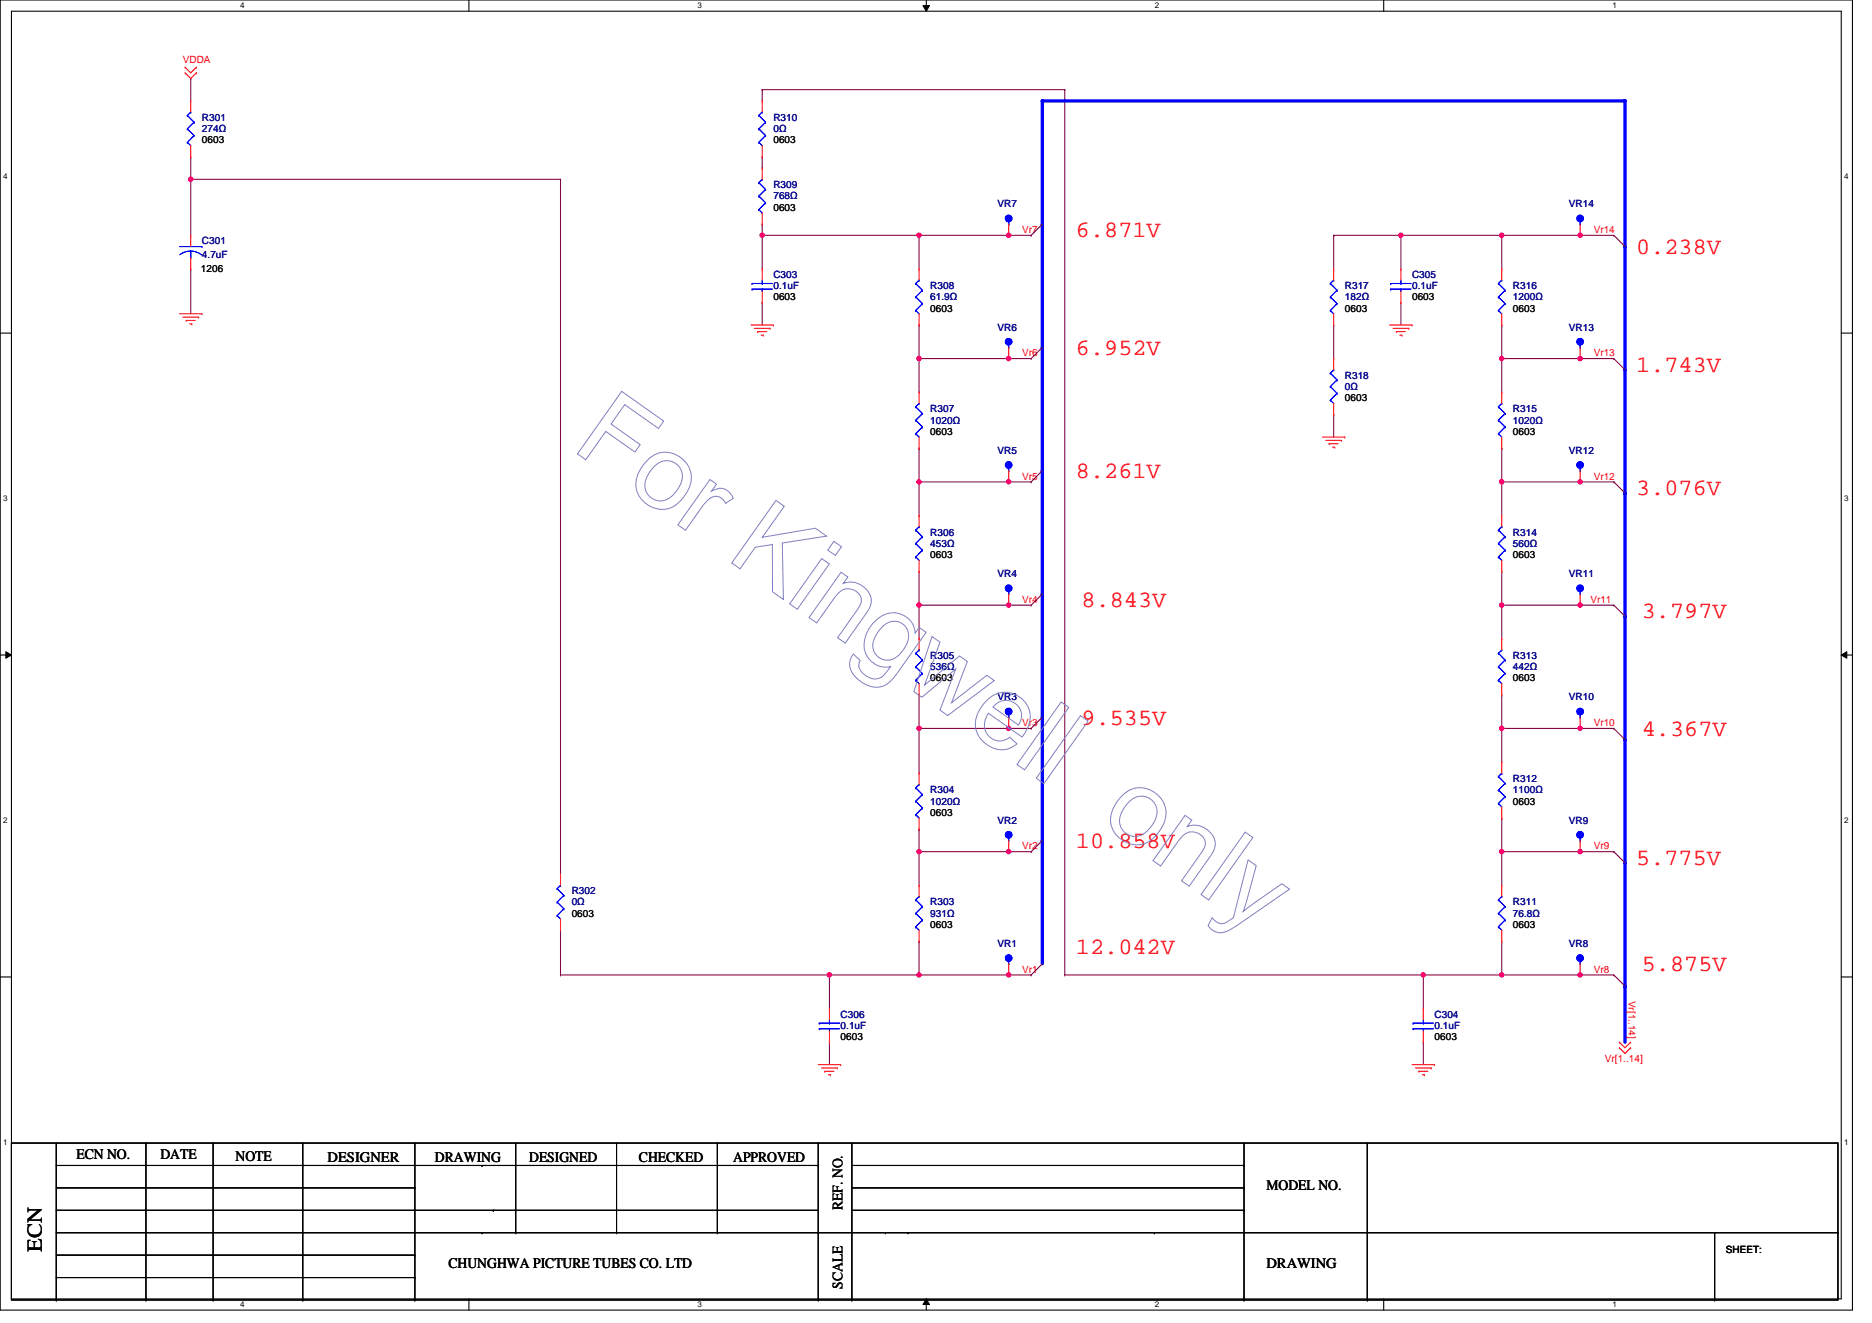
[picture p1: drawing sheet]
<svg xmlns="http://www.w3.org/2000/svg" width="297mm" height="210mm" viewBox="0 0 297 210" stroke-linecap="round" stroke-linejoin="round" font-family="sans-serif">
<path d="M0 0h293.9v207.9h-293.9zM1.8 1.8h290.4v204.3h-290.4z" fill="none" stroke="#000" stroke-width=".17"/>
<g fill="#fff">
<path d="M38.1 .2h.7v1.4h-.7z"/>
<path d="M38.1 206.3h.7v1.4h-.7z"/>
</g>
<path d="M74.4 0v1.8M74.4 206.1v1.8" fill="none" stroke="#000" stroke-width=".17"/>
<g fill="#fff">
<path d="M110.7 .2h.7v1.4h-.7z"/>
<path d="M110.7 206.3h.7v1.4h-.7z"/>
</g>
<path d="M147 0v1.8M147 206.1v1.8" fill="none" stroke="#000" stroke-width=".17"/>
<path d="M146.4 .9h1.1l-.5 .9zM147 206.1l.5 .9h-1.1z" fill="#000"/>
<path d="M146.4 .9h1.1l-.5 .9zM147 206.1l.5 .9h-1.1z" fill="none" stroke="#000" stroke-width=".16"/>
<g fill="#fff">
<path d="M183.3 .2h.7v1.4h-.7z"/>
<path d="M183.3 206.3h.7v1.4h-.7z"/>
</g>
<path d="M219.6 0v1.8M219.6 206.1v1.8" fill="none" stroke="#000" stroke-width=".17"/>
<g fill="#fff">
<path d="M255.8 .2h.7v1.4h-.7z"/>
<path d="M255.8 206.3h.7v1.4h-.7z"/>
<path d="M.5 27.3h.7v1.4h-.7z"/>
<path d="M292.6 27.3h.7v1.4h-.7z"/>
<path d="M.5 78.4h.7v1.4h-.7z"/>
<path d="M292.6 78.4h.7v1.4h-.7z"/>
</g>
<path d="M0 52.9h1.8M292.2 52.9h1.7" fill="none" stroke="#000" stroke-width=".17"/>
<g fill="#fff">
<path d="M.5 129.5h.7v1.4h-.7z"/>
<path d="M292.6 129.5h.7v1.4h-.7z"/>
</g>
<path d="M0 103.9h1.8M292.2 103.9h1.7" fill="none" stroke="#000" stroke-width=".17"/>
<path d="M.9 103.4l.9 .5-.9 .5zM292.2 103.9l.8-.5v1z" fill="#000"/>
<path d="M.9 103.4l.9 .5-.9 .5zM292.2 103.9l.8-.5v1z" fill="none" stroke="#000" stroke-width=".16"/>
<g fill="#fff">
<path d="M.5 180.5h.7v1.4h-.7z"/>
<path d="M292.6 180.5h.7v1.4h-.7z"/>
</g>
<path d="M0 155h1.8M292.2 155h1.7" fill="none" stroke="#000" stroke-width=".17"/>
<path d="M145.8 37.3h.1M145.8 37.3v5.4" fill="none" stroke="#800040" stroke-width=".17"/>
<path d="M257.8 117.3v19.6" fill="none" stroke="#00f" stroke-width=".53"/>
<circle cx="257.8" cy="117.3" r=".26" fill="#00f"/>
<g fill="none" stroke="#800040" stroke-width=".17">
<path d="M120.9 14.2h.1M120.9 14.2h48M168.9 14.2h.1M168.9 14.2v140.5M120.9 24.9h.1M120.9 35.6h.1M120.9 24.9v1.8M120.9 35.6v1.7M211.6 37.3h.1M211.6 37.3v5.4M30.3 42.7h.1M30.3 42.7v7.1"/>
<path d="M211.6 51.6h.1M211.6 51.6v5.3M160.1 115.6h.1M160.1 115.6h3.5M238.3 110.2h.1M238.3 110.2v5.4"/>
</g>
<circle cx="160" cy="115.6" r=".35" fill="#f0f"/>
<circle cx="160" cy="115.6" r=".35" fill="none" stroke="#f0f" stroke-width=".17"/>
<path d="M120.9 14.2h.1M120.9 14.2v1.8M160.1 76.5h.1M160.1 76.5h3.5" fill="none" stroke="#800040" stroke-width=".17"/>
<circle cx="160" cy="76.4" r=".35" fill="#f0f"/>
<circle cx="160" cy="76.4" r=".35" fill="none" stroke="#f0f" stroke-width=".17"/>
<path d="M257.8 16v23.1" fill="none" stroke="#00f" stroke-width=".53"/>
<circle cx="257.8" cy="16" r=".26" fill="#00f"/>
<path d="M30.3 12.4h.1M30.3 12.4v3.6M30.3 28.4h.1M30.3 28.4h58.6" fill="none" stroke="#800040" stroke-width=".17"/>
<circle cx="30.3" cy="28.4" r=".35" fill="#f0f"/>
<circle cx="30.3" cy="28.4" r=".35" fill="none" stroke="#f0f" stroke-width=".17"/>
<path d="M160.1 56.9h.1M160.1 56.9h3.5" fill="none" stroke="#800040" stroke-width=".17"/>
<circle cx="160" cy="56.9" r=".35" fill="#f0f"/>
<circle cx="160" cy="56.9" r=".35" fill="none" stroke="#f0f" stroke-width=".17"/>
<path d="M30.3 28.4h.1M30.3 24.9h.1M30.3 24.9v12.4" fill="none" stroke="#800040" stroke-width=".17"/>
<path d="M257.8 136.9v19.6" fill="none" stroke="#00f" stroke-width=".53"/>
<circle cx="257.8" cy="136.9" r=".26" fill="#00f"/>
<path d="M145.8 76.5h.1M145.8 76.5v5.3M88.9 154.7h.1M88.9 154.7h42.7M131.6 154.7h.1M131.6 154.7v5.3M131.6 165.4h.1M131.6 165.4v3.5" fill="none" stroke="#800040" stroke-width=".17"/>
<path d="M257.8 156.5v8.9" fill="none" stroke="#00f" stroke-width=".53"/>
<circle cx="257.8" cy="156.5" r=".26" fill="#00f"/>
<path d="M120.9 37.3h.1M120.9 37.3v5.4M120.9 48h.1M120.9 48v3.6M250.7 115.6h.1M250.7 115.6h5.4" fill="none" stroke="#800040" stroke-width=".17"/>
<circle cx="250.7" cy="115.6" r=".35" fill="#f0f"/>
<circle cx="250.7" cy="115.6" r=".35" fill="none" stroke="#f0f" stroke-width=".17"/>
<path d="M211.6 37.3h.1M211.6 37.3h10.7M222.3 37.3h.1M222.3 37.3v5.4M222.3 48h.1M222.3 48v3.6M160.1 96h.1M160.1 96h3.5" fill="none" stroke="#800040" stroke-width=".17"/>
<circle cx="160" cy="96" r=".35" fill="#f0f"/>
<circle cx="160" cy="96" r=".35" fill="none" stroke="#f0f" stroke-width=".17"/>
<path d="M160.1 37.3h.1M160.1 37.3h3.5M225.8 154.7h.1M225.8 154.7v5.3M225.8 165.4h.1M225.8 165.4v3.5" fill="none" stroke="#800040" stroke-width=".17"/>
<circle cx="160" cy="37.3" r=".35" fill="#f0f"/>
<circle cx="160" cy="37.3" r=".35" fill="none" stroke="#f0f" stroke-width=".17"/>
<path d="M250.7 96h.1M250.7 96h5.4" fill="none" stroke="#800040" stroke-width=".17"/>
<circle cx="250.7" cy="96" r=".35" fill="#f0f"/>
<circle cx="250.7" cy="96" r=".35" fill="none" stroke="#f0f" stroke-width=".17"/>
<path d="M250.7 56.9h.1M250.7 56.9h5.4" fill="none" stroke="#800040" stroke-width=".17"/>
<circle cx="250.7" cy="56.9" r=".35" fill="#f0f"/>
<circle cx="250.7" cy="56.9" r=".35" fill="none" stroke="#f0f" stroke-width=".17"/>
<path d="M250.7 37.3h.1M250.7 37.3h5.4M238.3 56.9h.1M238.3 56.9v5.3" fill="none" stroke="#800040" stroke-width=".17"/>
<circle cx="250.7" cy="37.3" r=".35" fill="#f0f"/>
<circle cx="250.7" cy="37.3" r=".35" fill="none" stroke="#f0f" stroke-width=".17"/>
<path d="M250.7 76.5h.1M250.7 76.5h5.4" fill="none" stroke="#800040" stroke-width=".17"/>
<circle cx="250.7" cy="76.4" r=".35" fill="#f0f"/>
<circle cx="250.7" cy="76.4" r=".35" fill="none" stroke="#f0f" stroke-width=".17"/>
<path d="M145.8 56.9h.1M145.8 56.9v5.3M238.3 76.5h.1M238.3 76.5v5.3M238.3 96h.1M238.3 96v5.3M168.9 154.7h.1M168.9 154.7h56.9" fill="none" stroke="#800040" stroke-width=".17"/>
<circle cx="145.8" cy="56.9" r=".35" fill="#f0f"/>
<circle cx="145.8" cy="56.9" r=".35" fill="none" stroke="#f0f" stroke-width=".17"/>
<path d="M145.8 71.1h.1M145.8 71.1v5.4M160.1 135.1h.1M160.1 135.1h3.5M160.1 154.7h.1M160.1 154.7h3.5" fill="none" stroke="#800040" stroke-width=".17"/>
<circle cx="160" cy="135.1" r=".35" fill="#f0f"/>
<circle cx="160" cy="135.1" r=".35" fill="none" stroke="#f0f" stroke-width=".17"/>
<path d="M145.8 96h.1M145.8 96v5.3M145.8 135.1h.1M145.8 135.1v5.4M145.8 154.7h.1M145.8 154.7h14.3" fill="none" stroke="#800040" stroke-width=".17"/>
<circle cx="160" cy="154.7" r=".35" fill="#f0f"/>
<circle cx="160" cy="154.7" r=".35" fill="none" stroke="#f0f" stroke-width=".17"/>
<circle cx="145.8" cy="154.7" r=".35" fill="#f0f"/>
<circle cx="145.8" cy="154.7" r=".35" fill="none" stroke="#f0f" stroke-width=".17"/>
<path d="M145.8 115.6h.1M145.8 115.6v7.1M145.8 149.4h.1M145.8 149.4v5.3" fill="none" stroke="#800040" stroke-width=".17"/>
<path d="M165.4 16h92.4" fill="none" stroke="#00f" stroke-width=".53"/>
<circle cx="165.4" cy="16" r=".26" fill="#00f"/>
<path d="M165.4 133.3v19.6" fill="none" stroke="#00f" stroke-width=".53"/>
<circle cx="165.4" cy="133.3" r=".26" fill="#00f"/>
<path d="M257.8 39.1v19.6" fill="none" stroke="#00f" stroke-width=".53"/>
<circle cx="257.8" cy="39.1" r=".26" fill="#00f"/>
<path d="M211.6 65.8h.1M211.6 65.8v3.5" fill="none" stroke="#800040" stroke-width=".17"/>
<path d="M257.8 58.7v19.5" fill="none" stroke="#00f" stroke-width=".53"/>
<circle cx="257.8" cy="58.7" r=".26" fill="#00f"/>
<path d="M238.3 37.3h.1M238.3 37.3v5.4M238.3 51.6h.1M238.3 51.6v5.3M238.3 71.1h.1M238.3 71.1v5.4M238.3 90.7h.1M238.3 90.7v5.3M238.3 115.6h.1M238.3 115.6v5.3" fill="none" stroke="#800040" stroke-width=".17"/>
<path d="M257.8 78.2v19.6" fill="none" stroke="#00f" stroke-width=".53"/>
<circle cx="257.8" cy="78.2" r=".26" fill="#00f"/>
<path d="M250.7 154.7h.1M250.7 154.7h5.4" fill="none" stroke="#800040" stroke-width=".17"/>
<circle cx="250.7" cy="154.7" r=".35" fill="#f0f"/>
<circle cx="250.7" cy="154.7" r=".35" fill="none" stroke="#f0f" stroke-width=".17"/>
<path d="M250.7 135.1h.1M250.7 135.1h5.4" fill="none" stroke="#800040" stroke-width=".17"/>
<circle cx="250.7" cy="135.1" r=".35" fill="#f0f"/>
<circle cx="250.7" cy="135.1" r=".35" fill="none" stroke="#f0f" stroke-width=".17"/>
<path d="M238.3 135.1h.1M238.3 129.8h.1M238.3 129.8v10.7M238.3 149.4h.1M238.3 149.4v5.3" fill="none" stroke="#800040" stroke-width=".17"/>
<path d="M257.8 97.8v19.5" fill="none" stroke="#00f" stroke-width=".53"/>
<circle cx="257.8" cy="97.8" r=".26" fill="#00f"/>
<path d="M145.8 90.7h.1M145.8 90.7v5.3M225.8 154.7h.1M225.8 154.7h12.5" fill="none" stroke="#800040" stroke-width=".17"/>
<circle cx="225.8" cy="154.7" r=".35" fill="#f0f"/>
<circle cx="225.8" cy="154.7" r=".35" fill="none" stroke="#f0f" stroke-width=".17"/>
<path d="M222.3 37.3h.1M222.3 37.3h16M145.8 51.6h.1M145.8 51.6v5.3" fill="none" stroke="#800040" stroke-width=".17"/>
<circle cx="222.3" cy="37.3" r=".35" fill="#f0f"/>
<circle cx="222.3" cy="37.3" r=".35" fill="none" stroke="#f0f" stroke-width=".17"/>
<path d="M131.6 154.7h.1M131.6 154.7h14.2" fill="none" stroke="#800040" stroke-width=".17"/>
<circle cx="131.6" cy="154.7" r=".35" fill="#f0f"/>
<circle cx="131.6" cy="154.7" r=".35" fill="none" stroke="#f0f" stroke-width=".17"/>
<path d="M120.9 37.3h.1M120.9 37.3h24.9M145.8 110.2h.1M145.8 110.2v5.4" fill="none" stroke="#800040" stroke-width=".17"/>
<circle cx="120.9" cy="37.3" r=".35" fill="#f0f"/>
<circle cx="120.9" cy="37.3" r=".35" fill="none" stroke="#f0f" stroke-width=".17"/>
<path d="M238.3 96h.1M238.3 96h12.4" fill="none" stroke="#800040" stroke-width=".17"/>
<circle cx="238.3" cy="96" r=".35" fill="#f0f"/>
<circle cx="238.3" cy="96" r=".35" fill="none" stroke="#f0f" stroke-width=".17"/>
<path d="M238.3 56.9h.1M238.3 56.9h12.4" fill="none" stroke="#800040" stroke-width=".17"/>
<circle cx="238.3" cy="56.9" r=".35" fill="#f0f"/>
<circle cx="238.3" cy="56.9" r=".35" fill="none" stroke="#f0f" stroke-width=".17"/>
<path d="M145.8 76.5h.1M145.8 76.5h14.3" fill="none" stroke="#800040" stroke-width=".17"/>
<circle cx="145.8" cy="76.4" r=".35" fill="#f0f"/>
<circle cx="145.8" cy="76.4" r=".35" fill="none" stroke="#f0f" stroke-width=".17"/>
<path d="M238.3 115.6h.1M238.3 115.6h12.4" fill="none" stroke="#800040" stroke-width=".17"/>
<circle cx="238.3" cy="115.6" r=".35" fill="#f0f"/>
<circle cx="238.3" cy="115.6" r=".35" fill="none" stroke="#f0f" stroke-width=".17"/>
<path d="M145.8 96h.1M145.8 96h14.3" fill="none" stroke="#800040" stroke-width=".17"/>
<circle cx="145.8" cy="96" r=".35" fill="#f0f"/>
<circle cx="145.8" cy="96" r=".35" fill="none" stroke="#f0f" stroke-width=".17"/>
<path d="M145.8 56.9h.1M145.8 56.9h14.3M145.8 115.6h.1M145.8 115.6h14.3" fill="none" stroke="#800040" stroke-width=".17"/>
<circle cx="145.8" cy="115.6" r=".35" fill="#f0f"/>
<circle cx="145.8" cy="115.6" r=".35" fill="none" stroke="#f0f" stroke-width=".17"/>
<path d="M238.3 154.7h.1M238.3 154.7h12.4" fill="none" stroke="#800040" stroke-width=".17"/>
<circle cx="238.3" cy="154.7" r=".35" fill="#f0f"/>
<circle cx="238.3" cy="154.7" r=".35" fill="none" stroke="#f0f" stroke-width=".17"/>
<path d="M238.3 37.3h.1M238.3 37.3h12.4" fill="none" stroke="#800040" stroke-width=".17"/>
<circle cx="238.3" cy="37.3" r=".35" fill="#f0f"/>
<circle cx="238.3" cy="37.3" r=".35" fill="none" stroke="#f0f" stroke-width=".17"/>
<path d="M238.3 76.5h.1M238.3 76.5h12.4" fill="none" stroke="#800040" stroke-width=".17"/>
<circle cx="238.3" cy="76.4" r=".35" fill="#f0f"/>
<circle cx="238.3" cy="76.4" r=".35" fill="none" stroke="#f0f" stroke-width=".17"/>
<path d="M145.8 135.1h.1M145.8 135.1h14.3" fill="none" stroke="#800040" stroke-width=".17"/>
<circle cx="145.8" cy="135.1" r=".35" fill="#f0f"/>
<circle cx="145.8" cy="135.1" r=".35" fill="none" stroke="#f0f" stroke-width=".17"/>
<path d="M238.3 135.1h.1M238.3 135.1h12.4" fill="none" stroke="#800040" stroke-width=".17"/>
<circle cx="238.3" cy="135.1" r=".35" fill="#f0f"/>
<circle cx="238.3" cy="135.1" r=".35" fill="none" stroke="#f0f" stroke-width=".17"/>
<path d="M145.8 37.3h.1M145.8 37.3h14.3" fill="none" stroke="#800040" stroke-width=".17"/>
<circle cx="145.8" cy="37.3" r=".35" fill="#f0f"/>
<circle cx="145.8" cy="37.3" r=".35" fill="none" stroke="#f0f" stroke-width=".17"/>
<path d="M165.4 16v19.6" fill="none" stroke="#00f" stroke-width=".53"/>
<circle cx="165.4" cy="16" r=".26" fill="#00f"/>
<path d="M165.4 35.6v19.5" fill="none" stroke="#00f" stroke-width=".53"/>
<circle cx="165.4" cy="35.6" r=".26" fill="#00f"/>
<path d="M165.4 55.1v19.6" fill="none" stroke="#00f" stroke-width=".53"/>
<circle cx="165.4" cy="55.1" r=".26" fill="#00f"/>
<path d="M165.4 74.7v19.5" fill="none" stroke="#00f" stroke-width=".53"/>
<circle cx="165.4" cy="74.7" r=".26" fill="#00f"/>
<path d="M165.4 94.2v19.6" fill="none" stroke="#00f" stroke-width=".53"/>
<circle cx="165.4" cy="94.2" r=".26" fill="#00f"/>
<path d="M165.4 113.8v19.5" fill="none" stroke="#00f" stroke-width=".53"/>
<circle cx="165.4" cy="113.8" r=".26" fill="#00f"/>
<g fill="none" stroke="#800040" stroke-width=".17">
<path d="M88.9 28.4h.1M88.9 28.4v110.3M163.6 37.3h.1M165.4 35.6l-1.8 1.7M256.1 37.3h.1M256.1 37.3l1.7 1.8M163.6 56.9h.1M165.4 55.1l-1.8 1.8M256.1 56.9h.1M256.1 56.9l1.7 1.8M163.6 76.5h.1M165.4 74.7l-1.8 1.8"/>
<path d="M256.1 76.5h.1M256.1 76.5l1.7 1.7M163.6 96h.1M165.4 94.2l-1.8 1.8M256.1 96h.1M256.1 96l1.7 1.8M163.6 115.6h.1M165.4 113.8l-1.8 1.8M256.1 115.6h.1M256.1 115.6l1.7 1.7M145.8 131.6h.1M145.8 131.6v3.5"/>
<path d="M163.6 135.1h.1M165.4 133.3l-1.8 1.8M256.1 135.1h.1M256.1 135.1l1.7 1.8M88.9 147.6h.1M88.9 147.6v7.1M163.6 154.7h.1M165.4 152.9l-1.8 1.8M256.1 154.7h.1M256.1 154.7l1.7 1.8"/>
</g>
<g fill="none" stroke="#f00" stroke-width=".17">
<path d="M29.4 11.6h.1M29.4 10.7h.1M29.4 11.6l.9 .8 .9-.8M29.4 10.7l.9 .9 .9-.9M31.2 11.6h.1M31.2 10.7h.1M28.5 49.8h3.5M29 50.3h2.5M29.5 50.8h.1M29.5 50.8h1.5M30.1 51.4h.3M30.4 51.4h.1"/>
<path d="M31.5 50.3h.1M32 49.8h.1M119.2 51.6h3.5M119.7 52.1h2.5M120.2 52.6h.1M120.2 52.6h1.5M120.8 53.2h.3M121.1 53.2h.1M122.2 52.1h.1M122.7 51.6h.1M220.5 51.6h3.6M221 52.1h2.5"/>
<path d="M221.6 52.6h.1M221.6 52.6h1.4M222.1 53.2h.4M222.5 53.2h.1M223.5 52.1h.1M224.1 51.6h.1M238.3 51.6h.1M238.3 42.7h.1M238.3 42.7v1.7M238.3 49.8v1.8M209.8 69.3h3.6M210.4 69.9h2.5"/>
<path d="M210.9 70.4h.1M210.9 70.4h1.4M211.5 71h.3M211.8 71h.1M212.9 69.9h.1M213.4 69.3h.1M129.8 168.9h3.6M130.4 169.4h2.5M130.9 170h.1M130.9 170h1.4M131.4 170.5h.4M131.8 170.5h.1"/>
<path d="M132.9 169.4h.1M133.4 168.9h.1M224.1 168.9h3.5M224.6 169.4h2.5M225.1 170h.1M225.1 170h1.5M225.7 170.5h.3M226 170.5h.1M227.1 169.4h.1M227.6 168.9h.1M257 166.2h.1M257 165.4h.1"/>
<path d="M257 166.2l.8 .9 .9-.9M257 165.4l.8 .8 .9-.8M258.7 166.2h.1M258.7 165.4h.1"/>
</g>
<g fill="none" stroke="#000" stroke-width=".17">
<path d="M1.8 181.4h289.8v24.8h-289.8zM8.9 181.4v24.8M8.9 184.9h120.9M8.9 188.5h56.9M8.9 192h120.9M8.9 195.6h282.7M8.9 199.1h56.9M23.2 181.4v24.8M33.8 181.4v24.8M48 181.4v24.8M65.8 188.5h.1M65.8 199.1h.1"/>
<path d="M65.8 181.4v24.8M76.5 184.9h.1M76.5 195.6h.1M78.3 192h.1M81.8 195.6h.1M81.8 181.4v14.2M97.8 195.6h.1M97.8 181.4v14.2M113.8 195.6h.1M113.8 181.4v14.2M129.8 195.6h.1M129.8 184.9h.1"/>
<path d="M129.8 192h.1M129.8 181.4v24.8M135.2 184.9h62.2M135.2 188.5h62.2M135.2 192h62.2M135.2 181.4v24.8M140.5 195.6h.1M144.1 195.6h.1M183.2 195.6h.1M197.4 184.9h.1M197.4 188.5h.1M197.4 192h.1"/>
<path d="M197.4 181.4v24.8M217 181.4v24.8M272.1 195.6v10.6M291.6 195.6h.1M8.9 206.2h.1M8.9 202.7h56.9M23.2 206.2h.1M33.8 206.2h.1M48 206.2h.1M65.8 206.2h.1M65.8 202.7h.1M129.8 206.2h.1"/>
<path d="M135.2 206.2h.1M197.4 206.2h.1M217 206.2h.1M272.1 206.2h.1"/>
</g>
<path d="M237.8 49.3h.1M237.8 47.1h.1M237.8 45h.1M237.8 49.3l.5 .5M237.8 47.1l1 1.1M237.8 45l1 1.1M238.3 44.4h.1M238.3 44.4l-.5 .6M238.8 48.2h.1M238.8 46.1h.1M238.8 48.2l-1 1.1M238.8 46.1l-1 1" fill="none" stroke="#00f" stroke-width=".17"/>
<circle cx="250.7" cy="54.2" r=".52" fill="#00f"/>
<g fill="none" stroke="#00f" stroke-width=".17">
<path d="M250.7 55.1h.1M250.7 54.8v.3"/>
<circle cx="250.7" cy="54.2" r=".52"/>
</g>
<circle cx="250.7" cy="54.2" r=".52" fill="#00f"/>
<g fill="none" stroke="#00f" stroke-width=".17">
<path d="M250.7 55.1h.1M250.7 54.8v.3"/>
<circle cx="250.7" cy="54.2" r=".52"/>
</g>
<path d="M250.7 56.9h.1M250.7 55.1v1.8" fill="none" stroke="#f00" stroke-width=".17"/>
<circle cx="250.7" cy="93.3" r=".52" fill="#00f"/>
<g fill="none" stroke="#00f" stroke-width=".17">
<path d="M250.7 94.2h.1M250.7 93.9v.3"/>
<circle cx="250.7" cy="93.3" r=".52"/>
</g>
<circle cx="250.7" cy="93.3" r=".52" fill="#00f"/>
<g fill="none" stroke="#00f" stroke-width=".17">
<path d="M145.3 49.3h.1M145.3 47.1h.1M145.3 45h.1M145.3 49.3l.5 .5M145.3 47.1l1.1 1.1M145.3 45l1.1 1.1M145.8 44.4h.1M145.8 44.4l-.5 .6M146.4 48.2h.1M146.4 46.1h.1M146.4 48.2l-1.1 1.1M146.4 46.1l-1.1 1"/>
<path d="M237.8 88.4h.1M237.8 86.2h.1M237.8 84.1h.1M237.8 88.4l.5 .5M237.8 86.2l1 1.1M237.8 84.1l1 1.1M238.3 83.6h.1M238.3 83.6l-.5 .5M238.8 87.3h.1M238.8 85.2h.1M238.8 87.3l-1 1.1M238.8 85.2l-1 1"/>
<path d="M250.7 94.2h.1M250.7 93.9v.3"/>
<circle cx="250.7" cy="93.3" r=".52"/>
</g>
<path d="M145.8 51.6h.1M145.8 42.7h.1M145.8 42.7v1.7M145.8 49.8v1.8M238.3 90.7h.1M238.3 81.8h.1M238.3 81.8v1.8M238.3 88.9v1.8M250.7 96h.1M250.7 94.2v1.8" fill="none" stroke="#f00" stroke-width=".17"/>
<circle cx="160" cy="112.9" r=".52" fill="#00f"/>
<g fill="none" stroke="#00f" stroke-width=".17">
<path d="M160.1 113.8h.1M160.1 113.4v.4"/>
<circle cx="160" cy="112.9" r=".52"/>
</g>
<circle cx="160" cy="112.9" r=".52" fill="#00f"/>
<g fill="none" stroke="#00f" stroke-width=".17">
<path d="M211.1 59.2h.1M211.1 59.2l1 1.1M211.6 58.7h.1M211.6 58.7l-.5 .5M211.1 63.5h.1M211.1 61.3h.1M211.1 63.5l.5 .5M211.1 61.3l1 1.1M212.1 62.4h.1M212.1 60.3h.1M212.1 62.4l-1 1.1M212.1 60.3l-1 1"/>
<path d="M160.1 113.8h.1M160.1 113.4v.4M145.3 129.3h.1M145.3 127.1h.1M145.3 125h.1M145.3 129.3l.5 .5M145.3 127.1l1.1 1.1M145.3 125l1.1 1.1M145.8 124.5h.1M145.8 124.5l-.5 .5M146.4 128.2h.1M146.4 126.1h.1"/>
<path d="M146.4 128.2l-1.1 1.1M146.4 126.1l-1.1 1"/>
<circle cx="160" cy="112.9" r=".52"/>
</g>
<path d="M211.6 56.9h.1M211.6 56.9v1.8M211.6 65.8h.1M211.6 64v1.8M160.1 115.6h.1M160.1 113.8v1.8M145.8 131.6h.1M145.8 122.7h.1M145.8 122.7v1.8M145.8 129.8v1.8" fill="none" stroke="#f00" stroke-width=".17"/>
<circle cx="160" cy="73.8" r=".52" fill="#00f"/>
<g fill="none" stroke="#00f" stroke-width=".17">
<path d="M160.1 74.7h.1M160.1 74.3v.4"/>
<circle cx="160" cy="73.8" r=".52"/>
</g>
<circle cx="160" cy="73.8" r=".52" fill="#00f"/>
<g fill="none" stroke="#00f" stroke-width=".17">
<path d="M28.5 39.1h3.5M30.3 39.8l1 .3 .7 .3M30.3 39.8l-1.1 .2-.7 .4M30.3 39.8v1.1M32 39.1h.1M30.3 40.9h.1M160.1 74.7h.1M160.1 74.3v.4M145.3 88.4h.1M145.3 86.2h.1M145.3 84.1h.1M145.3 88.4l.5 .5"/>
<path d="M145.3 86.2l1.1 1.1M145.3 84.1l1.1 1.1M145.8 83.6h.1M145.8 83.6l-.5 .5M146.4 87.3h.1M146.4 85.2h.1M146.4 85.2l-1.1 1M146.4 87.3l-1.1 1.1M88.4 145.3h.1M88.4 143.1h.1M88.4 141h.1M88.4 145.3l.5 .5"/>
<path d="M88.4 143.1l1.1 1.1M88.4 141l1.1 1.1M88.9 140.5h.1M88.9 140.5l-.5 .5M89.5 144.2h.1M89.5 142.1h.1M89.5 144.2l-1.1 1.1M89.5 142.1l-1.1 1"/>
<circle cx="160" cy="73.8" r=".52"/>
</g>
<g fill="none" stroke="#f00" stroke-width=".17">
<path d="M30.3 37.3h.1M30.3 37.3v1.8M30.3 42.7h.1M30.3 40.9v1.8M160.1 76.5h.1M160.1 74.7v1.8M145.8 90.7h.1M145.8 81.8h.1M145.8 81.8v1.8M145.8 88.9v1.8M88.9 138.7h.1M88.9 138.7v1.8"/>
<path d="M88.9 147.6h.1M88.9 145.8v1.8"/>
</g>
<circle cx="250.7" cy="132.5" r=".52" fill="#00f"/>
<g fill="none" stroke="#00f" stroke-width=".17">
<path d="M250.7 133.3h.1M250.7 133v.3"/>
<circle cx="250.7" cy="132.5" r=".52"/>
</g>
<circle cx="250.7" cy="132.5" r=".52" fill="#00f"/>
<g fill="none" stroke="#00f" stroke-width=".17">
<path d="M120.4 33.3h.1M120.4 31.1h.1M120.4 29h.1M120.4 33.3l.5 .5M120.4 31.1l1.1 1.1M120.4 29l1.1 1.1M120.9 28.4h.1M120.9 28.4l-.5 .6M121.5 32.2h.1M121.5 30.1h.1M121.5 32.2l-1.1 1.1M121.5 30.1l-1.1 1"/>
<path d="M237.8 107.9h.1M237.8 105.8h.1M237.8 103.7h.1M237.8 107.9l.5 .6M237.8 105.8l1 1M237.8 103.7l1 1M238.3 103.1h.1M238.3 103.1l-.5 .6M238.8 106.8h.1M238.8 104.7h.1M238.8 106.8l-1 1.1M238.8 104.7l-1 1.1"/>
<path d="M250.7 133.3h.1M250.7 133v.3M130 162.3h.1M130 163.2h.1M130 162.3h3.2M130 163.2h3.2M131.6 163.2h.1M131.6 162.3h.1M131.6 161.8v.5M131.6 163.2v.4"/>
<circle cx="250.7" cy="132.5" r=".52"/>
</g>
<g fill="none" stroke="#f00" stroke-width=".17">
<path d="M120.9 35.6h.1M120.9 26.7h.1M120.9 26.7v1.7M120.9 33.8v1.8M238.3 110.2h.1M238.3 101.3h.1M238.3 101.3v1.8M238.3 108.5v1.7M250.7 135.1h.1M250.7 133.3v1.8M131.6 165.4h.1M131.6 160h.1"/>
<path d="M131.6 160v1.8M131.6 163.6v1.8"/>
</g>
<circle cx="160" cy="54.2" r=".52" fill="#00f"/>
<g fill="none" stroke="#00f" stroke-width=".17">
<path d="M160.1 55.1h.1M160.1 54.8v.3"/>
<circle cx="160" cy="54.2" r=".52"/>
</g>
<circle cx="160" cy="54.2" r=".52" fill="#00f"/>
<g fill="none" stroke="#00f" stroke-width=".17">
<path d="M160.1 55.1h.1M160.1 54.8v.3M211.1 49.3h.1M211.1 47.1h.1M211.1 45h.1M211.1 49.3l.5 .5M211.1 47.1l1 1.1M211.1 45l1 1.1M211.6 44.4h.1M211.6 44.4l-.5 .6M212.1 48.2h.1M212.1 46.1h.1"/>
<path d="M212.1 48.2l-1 1.1M212.1 46.1l-1 1"/>
<circle cx="160" cy="54.2" r=".52"/>
</g>
<path d="M160.1 56.9h.1M160.1 55.1v1.8M211.6 51.6h.1M211.6 42.7h.1M211.6 42.7v1.7M211.6 49.8v1.8" fill="none" stroke="#f00" stroke-width=".17"/>
<circle cx="160" cy="152" r=".52" fill="#00f"/>
<g fill="none" stroke="#00f" stroke-width=".17">
<path d="M160.1 152.9h.1M160.1 152.5v.4"/>
<circle cx="160" cy="152" r=".52"/>
</g>
<circle cx="160" cy="152" r=".52" fill="#00f"/>
<g fill="none" stroke="#00f" stroke-width=".17">
<path d="M29.7 18.3h.1M29.7 18.3l1.1 1.1M30.3 17.8h.1M30.3 17.8l-.6 .5M30.8 19.4h.1M30.8 19.4l-1.1 1M29.7 22.6h.1M29.7 20.4h.1M29.7 22.6l.6 .5M29.7 20.4l1.1 1.1M30.8 21.5h.1M30.8 21.5l-1.1 1.1"/>
<path d="M119.3 45h.1M119.3 45.9h.1M119.3 45h3.3M119.3 45.9h3.3M120.9 45.9h.1M120.9 45h.1M120.9 44.4v.6M120.9 45.9v.3M145.3 68.8h.1M145.3 66.7h.1M145.3 64.5h.1M145.3 68.8l.5 .5"/>
<path d="M145.3 66.7l1.1 1M145.3 64.5l1.1 1.1M145.8 64h.1M145.8 64l-.5 .5M146.4 67.7h.1M146.4 65.6h.1M146.4 67.7l-1.1 1.1M146.4 65.6l-1.1 1.1M237.8 68.8h.1M237.8 66.7h.1M237.8 64.5h.1M237.8 68.8l.5 .5"/>
<path d="M237.8 66.7l1 1M237.8 64.5l1 1.1M238.3 64h.1M238.3 64l-.5 .5M238.8 67.7h.1M238.8 65.6h.1M238.8 67.7l-1 1.1M238.8 65.6l-1 1.1M145.3 147h.1M145.3 144.9h.1M145.3 142.8h.1M145.3 147l.5 .6"/>
<path d="M145.3 144.9l1.1 1.1M145.3 142.8l1.1 1M145.8 142.2h.1M145.8 142.2l-.5 .6M146.4 146h.1M146.4 143.8h.1M146.4 146l-1.1 1M146.4 143.8l-1.1 1.1M160.1 152.9h.1M160.1 152.5v.4M237.8 147h.1M237.8 144.9h.1"/>
<path d="M237.8 142.8h.1M237.8 147l.5 .6M237.8 144.9l1 1.1M237.8 142.8l1 1M238.3 142.2h.1M238.3 142.2l-.5 .6M238.8 146h.1M238.8 143.8h.1M238.8 146l-1 1M238.8 143.8l-1 1.1"/>
<circle cx="160" cy="152" r=".52"/>
</g>
<g fill="none" stroke="#f00" stroke-width=".17">
<path d="M30.3 16h.1M30.3 16v1.8M30.3 24.9h.1M30.3 23.1v1.8M120.9 48h.1M120.9 42.7h.1M120.9 42.7v1.7M120.9 46.2v1.8M145.8 71.1h.1M145.8 62.2h.1M145.8 62.2v1.8M145.8 69.3v1.8"/>
<path d="M238.3 71.1h.1M238.3 62.2h.1M238.3 62.2v1.8M238.3 69.3v1.8M145.8 149.4h.1M145.8 140.5h.1M145.8 140.5v1.7M145.8 147.6v1.8M160.1 154.7h.1M160.1 152.9v1.8M238.3 149.4h.1M238.3 140.5h.1"/>
<path d="M238.3 140.5v1.7M238.3 147.6v1.8"/>
</g>
<circle cx="250.7" cy="73.8" r=".52" fill="#00f"/>
<g fill="none" stroke="#00f" stroke-width=".17">
<path d="M250.7 74.7h.1M250.7 74.3v.4"/>
<circle cx="250.7" cy="73.8" r=".52"/>
</g>
<circle cx="250.7" cy="73.8" r=".52" fill="#00f"/>
<g fill="none" stroke="#00f" stroke-width=".17">
<path d="M250.7 74.7h.1M250.7 74.3v.4"/>
<circle cx="250.7" cy="73.8" r=".52"/>
</g>
<path d="M250.7 76.5h.1M250.7 74.7v1.8" fill="none" stroke="#f00" stroke-width=".17"/>
<circle cx="250.7" cy="152" r=".52" fill="#00f"/>
<g fill="none" stroke="#00f" stroke-width=".17">
<path d="M250.7 152.9h.1M250.7 152.5v.4"/>
<circle cx="250.7" cy="152" r=".52"/>
</g>
<circle cx="250.7" cy="152" r=".52" fill="#00f"/>
<g fill="none" stroke="#00f" stroke-width=".17">
<path d="M145.3 107.9h.1M145.3 105.8h.1M145.3 103.7h.1M145.3 107.9l.5 .6M145.3 105.8l1.1 1M145.3 103.7l1.1 1M145.8 103.1h.1M145.8 103.1l-.5 .6M146.4 106.8h.1M146.4 104.7h.1M146.4 106.8l-1.1 1.1M146.4 104.7l-1.1 1.1"/>
<path d="M250.7 152.9h.1M250.7 152.5v.4"/>
<circle cx="250.7" cy="152" r=".52"/>
</g>
<path d="M145.8 110.2h.1M145.8 101.3h.1M145.8 101.3v1.8M145.8 108.5v1.7M250.7 154.7h.1M250.7 152.9v1.8" fill="none" stroke="#f00" stroke-width=".17"/>
<circle cx="160" cy="34.7" r=".52" fill="#00f"/>
<g fill="none" stroke="#00f" stroke-width=".17">
<path d="M160.1 35.6h.1M160.1 35.2v.4"/>
<circle cx="160" cy="34.7" r=".52"/>
</g>
<circle cx="160" cy="34.7" r=".52" fill="#00f"/>
<g fill="none" stroke="#00f" stroke-width=".17">
<path d="M160.1 35.6h.1M160.1 35.2v.4M220.7 45h.1M220.7 45.9h.1M220.7 45h3.2M220.7 45.9h3.2M222.3 45.9h.1M222.3 45h.1M222.3 44.4v.6M222.3 45.9v.3"/>
<circle cx="160" cy="34.7" r=".52"/>
</g>
<path d="M160.1 37.3h.1M160.1 35.6v1.7M222.3 48h.1M222.3 42.7h.1M222.3 42.7v1.7M222.3 46.2v1.8" fill="none" stroke="#f00" stroke-width=".17"/>
<circle cx="160" cy="93.3" r=".52" fill="#00f"/>
<g fill="none" stroke="#00f" stroke-width=".17">
<path d="M160.1 94.2h.1M160.1 93.9v.3"/>
<circle cx="160" cy="93.3" r=".52"/>
</g>
<circle cx="160" cy="93.3" r=".52" fill="#00f"/>
<g fill="none" stroke="#00f" stroke-width=".17">
<path d="M160.1 94.2h.1M160.1 93.9v.3"/>
<circle cx="160" cy="93.3" r=".52"/>
</g>
<path d="M160.1 96h.1M160.1 94.2v1.8" fill="none" stroke="#f00" stroke-width=".17"/>
<circle cx="160" cy="132.5" r=".52" fill="#00f"/>
<g fill="none" stroke="#00f" stroke-width=".17">
<path d="M160.1 133.3h.1M160.1 133v.3"/>
<circle cx="160" cy="132.5" r=".52"/>
</g>
<circle cx="160" cy="132.5" r=".52" fill="#00f"/>
<g fill="none" stroke="#00f" stroke-width=".17">
<path d="M120.4 18.3h.1M120.4 18.3l1.1 1.1M120.9 17.8h.1M120.9 17.8l-.5 .5M121.5 19.4h.1M121.5 19.4l-1.1 1M120.4 22.6h.1M120.4 20.4h.1M120.4 22.6l.5 .5M120.4 20.4l1.1 1.1M121.5 21.5h.1M121.5 21.5l-1.1 1.1"/>
<path d="M160.1 133.3h.1M160.1 133v.3M237.8 127.5h.1M237.8 125.3h.1M237.8 123.2h.1M237.8 127.5l.5 .5M237.8 125.3l1 1.1M237.8 123.2l1 1.1M238.3 122.7h.1M238.3 122.7l-.5 .5M238.8 126.4h.1M238.8 124.3h.1"/>
<path d="M238.8 126.4l-1 1.1M238.8 124.3l-1 1M224.2 162.3h.1M224.2 163.2h.1M224.2 162.3h3.3M224.2 163.2h3.3M225.8 163.2h.1M225.8 162.3h.1M225.8 161.8v.5M225.8 163.2v.4"/>
<circle cx="160" cy="132.5" r=".52"/>
</g>
<g fill="none" stroke="#f00" stroke-width=".17">
<path d="M120.9 16h.1M120.9 16v1.8M120.9 24.9h.1M120.9 23.1v1.8M160.1 135.1h.1M160.1 133.3v1.8M238.3 129.8h.1M238.3 120.9h.1M238.3 120.9v1.8M238.3 128v1.8M225.8 165.4h.1M225.8 160h.1"/>
<path d="M225.8 160v1.8M225.8 163.6v1.8"/>
</g>
<circle cx="250.7" cy="112.9" r=".52" fill="#00f"/>
<g fill="none" stroke="#00f" stroke-width=".17">
<path d="M250.7 113.8h.1M250.7 113.4v.4"/>
<circle cx="250.7" cy="112.9" r=".52"/>
</g>
<circle cx="250.7" cy="112.9" r=".52" fill="#00f"/>
<g fill="none" stroke="#00f" stroke-width=".17">
<path d="M250.7 113.8h.1M250.7 113.4v.4"/>
<circle cx="250.7" cy="112.9" r=".52"/>
</g>
<path d="M250.7 115.6h.1M250.7 113.8v1.8" fill="none" stroke="#f00" stroke-width=".17"/>
<circle cx="250.7" cy="34.7" r=".52" fill="#00f"/>
<g fill="none" stroke="#00f" stroke-width=".17">
<path d="M250.7 35.6h.1M250.7 35.2v.4"/>
<circle cx="250.7" cy="34.7" r=".52"/>
</g>
<circle cx="250.7" cy="34.7" r=".52" fill="#00f"/>
<g fill="none" stroke="#00f" stroke-width=".17">
<path d="M250.7 35.6h.1M250.7 35.2v.4"/>
<circle cx="250.7" cy="34.7" r=".52"/>
</g>
<path d="M250.7 37.3h.1M250.7 35.6v1.7" fill="none" stroke="#f00" stroke-width=".17"/>
<circle cx="160" cy="115.6" r=".35" fill="#f0f"/>
<circle cx="160" cy="115.6" r=".35" fill="none" stroke="#f0f" stroke-width=".17"/>
<circle cx="160" cy="76.4" r=".35" fill="#f0f"/>
<circle cx="160" cy="76.4" r=".35" fill="none" stroke="#f0f" stroke-width=".17"/>
<circle cx="30.3" cy="28.4" r=".35" fill="#f0f"/>
<circle cx="30.3" cy="28.4" r=".35" fill="none" stroke="#f0f" stroke-width=".17"/>
<circle cx="160" cy="56.9" r=".35" fill="#f0f"/>
<circle cx="160" cy="56.9" r=".35" fill="none" stroke="#f0f" stroke-width=".17"/>
<circle cx="250.7" cy="115.6" r=".35" fill="#f0f"/>
<circle cx="250.7" cy="115.6" r=".35" fill="none" stroke="#f0f" stroke-width=".17"/>
<circle cx="160" cy="96" r=".35" fill="#f0f"/>
<circle cx="160" cy="96" r=".35" fill="none" stroke="#f0f" stroke-width=".17"/>
<circle cx="160" cy="37.3" r=".35" fill="#f0f"/>
<circle cx="160" cy="37.3" r=".35" fill="none" stroke="#f0f" stroke-width=".17"/>
<circle cx="250.7" cy="96" r=".35" fill="#f0f"/>
<circle cx="250.7" cy="96" r=".35" fill="none" stroke="#f0f" stroke-width=".17"/>
<circle cx="250.7" cy="56.9" r=".35" fill="#f0f"/>
<circle cx="250.7" cy="56.9" r=".35" fill="none" stroke="#f0f" stroke-width=".17"/>
<circle cx="250.7" cy="37.3" r=".35" fill="#f0f"/>
<circle cx="250.7" cy="37.3" r=".35" fill="none" stroke="#f0f" stroke-width=".17"/>
<circle cx="250.7" cy="76.4" r=".35" fill="#f0f"/>
<circle cx="250.7" cy="76.4" r=".35" fill="none" stroke="#f0f" stroke-width=".17"/>
<circle cx="145.8" cy="56.9" r=".35" fill="#f0f"/>
<circle cx="145.8" cy="56.9" r=".35" fill="none" stroke="#f0f" stroke-width=".17"/>
<circle cx="160" cy="135.1" r=".35" fill="#f0f"/>
<circle cx="160" cy="135.1" r=".35" fill="none" stroke="#f0f" stroke-width=".17"/>
<circle cx="160" cy="154.7" r=".35" fill="#f0f"/>
<circle cx="160" cy="154.7" r=".35" fill="none" stroke="#f0f" stroke-width=".17"/>
<circle cx="145.8" cy="154.7" r=".35" fill="#f0f"/>
<circle cx="145.8" cy="154.7" r=".35" fill="none" stroke="#f0f" stroke-width=".17"/>
<circle cx="250.7" cy="154.7" r=".35" fill="#f0f"/>
<circle cx="250.7" cy="154.7" r=".35" fill="none" stroke="#f0f" stroke-width=".17"/>
<circle cx="250.7" cy="135.1" r=".35" fill="#f0f"/>
<circle cx="250.7" cy="135.1" r=".35" fill="none" stroke="#f0f" stroke-width=".17"/>
<circle cx="225.8" cy="154.7" r=".35" fill="#f0f"/>
<circle cx="225.8" cy="154.7" r=".35" fill="none" stroke="#f0f" stroke-width=".17"/>
<circle cx="222.3" cy="37.3" r=".35" fill="#f0f"/>
<circle cx="222.3" cy="37.3" r=".35" fill="none" stroke="#f0f" stroke-width=".17"/>
<circle cx="131.6" cy="154.7" r=".35" fill="#f0f"/>
<circle cx="131.6" cy="154.7" r=".35" fill="none" stroke="#f0f" stroke-width=".17"/>
<circle cx="120.9" cy="37.3" r=".35" fill="#f0f"/>
<circle cx="120.9" cy="37.3" r=".35" fill="none" stroke="#f0f" stroke-width=".17"/>
<circle cx="238.3" cy="96" r=".35" fill="#f0f"/>
<circle cx="238.3" cy="96" r=".35" fill="none" stroke="#f0f" stroke-width=".17"/>
<circle cx="238.3" cy="56.9" r=".35" fill="#f0f"/>
<circle cx="238.3" cy="56.9" r=".35" fill="none" stroke="#f0f" stroke-width=".17"/>
<circle cx="145.8" cy="76.4" r=".35" fill="#f0f"/>
<circle cx="145.8" cy="76.4" r=".35" fill="none" stroke="#f0f" stroke-width=".17"/>
<circle cx="238.3" cy="115.6" r=".35" fill="#f0f"/>
<circle cx="238.3" cy="115.6" r=".35" fill="none" stroke="#f0f" stroke-width=".17"/>
<circle cx="145.8" cy="96" r=".35" fill="#f0f"/>
<circle cx="145.8" cy="96" r=".35" fill="none" stroke="#f0f" stroke-width=".17"/>
<circle cx="145.8" cy="115.6" r=".35" fill="#f0f"/>
<circle cx="145.8" cy="115.6" r=".35" fill="none" stroke="#f0f" stroke-width=".17"/>
<circle cx="238.3" cy="154.7" r=".35" fill="#f0f"/>
<circle cx="238.3" cy="154.7" r=".35" fill="none" stroke="#f0f" stroke-width=".17"/>
<circle cx="238.3" cy="37.3" r=".35" fill="#f0f"/>
<circle cx="238.3" cy="37.3" r=".35" fill="none" stroke="#f0f" stroke-width=".17"/>
<circle cx="238.3" cy="76.4" r=".35" fill="#f0f"/>
<circle cx="238.3" cy="76.4" r=".35" fill="none" stroke="#f0f" stroke-width=".17"/>
<circle cx="145.8" cy="135.1" r=".35" fill="#f0f"/>
<circle cx="145.8" cy="135.1" r=".35" fill="none" stroke="#f0f" stroke-width=".17"/>
<circle cx="238.3" cy="135.1" r=".35" fill="#f0f"/>
<circle cx="238.3" cy="135.1" r=".35" fill="none" stroke="#f0f" stroke-width=".17"/>
<circle cx="145.8" cy="37.3" r=".35" fill="#f0f"/>
<circle cx="145.8" cy="37.3" r=".35" fill="none" stroke="#f0f" stroke-width=".17"/>
<g fill="none" stroke="#8080bf" stroke-width=".16">
<path d="M98.6 62.1l6.7 4.7-.8 1.2-5.4-3.8-2.1 3.1 4.6 3.2-.8 1.2-4.7-3.3-3.2 4.5-1.3-.9zM102.8 72.9a4.1 4.1 0 0 1 5.3-.2 4.1 4.1 0 0 1 1 5.3 5 5 0 0 1-3.5 2.8 4.1 4.1 0 0 1-4.5-5.1 6.8 6.8 0 0 1 1.7-2.8zM104 73.9a2.55 2.55 0 0 1 3.5-.2 2.55 2.55 0 0 1 .3 3.5 3.6 3.6 0 0 1-3.3 2.3 2.58 2.58 0 0 1-1.7-4.2zM112.6 76.1l1.1 .7-.8 1.1a2.19 2.19 0 0 1 3.5 1.2l-1.3 .8a1.62 1.62 0 0 0-2.8-.5l-.9 1-2.6 3.7-1.2-.8zM123.1 79.4l1.3 .9-3.4 4.9 8.4-1.4 1.7 1.3-7 1.1 .2 8.9-1.7-1.2v-7.5l-2.8 .4-2.4 3.4-1.3-.9zM130.4 88.6l1.2 .9-5.1 7.2-1.2-.9zM132.3 85.9l1.2 .8-1 1.4-1.2-.8zM133.5 90.8l1 .7-.7 1.1a3.3 3.3 0 0 1 4.4 2.9l-.1 .6-.4 .8-3.6 5.1-1.2-.8 3.1-4.4a1.94 1.94 0 0 0 .3-2.6 2.21 2.21 0 0 0-3.6 .2l-3.1 4.4-1.2-.8zM138.7 98.7a3.7 3.7 0 0 1 6.3 .7l.2 1 .6-.9 1.2 .8-4.4 6.2a4.7 4.7 0 0 1-3.1 2.5 4.7 4.7 0 0 1-4.7-3.4 2.57 2.57 0 0 1 .6-1.8l1.1 1a1.68 1.68 0 0 0 .8 2.3 2.17 2.17 0 0 0 3.4-.5l.6-.8a3.6 3.6 0 0 1-3.6-1.5 3.6 3.6 0 0 1-.2-3.9l.6-1zM140.1 99.3a2.36 2.36 0 0 1 3.1-.3 2.36 2.36 0 0 1 .7 3 4 4 0 0 1-3 2.7 2.35 2.35 0 0 1-2.1-3.4l.6-1.1zM147.9 101l1.3 .9-2.5 6.8 5.6-4.6 1.2 .8-2.5 6.6 5.6-4.4 1.2 .9-7.4 5.5-1.2-.8 2.5-6.6-5.4 4.5-1.3-.9zM156.7 111a4 4 0 0 1 5.3-.2 4 4 0 0 1 .8 5.2l-.6 .9-5.4-3.7a2.67 2.67 0 0 0 1.5 4.3 2.55 2.55 0 0 0 1.9-.5l1.2 1a3.9 3.9 0 0 1-5.7-.7 4 4 0 0 1 .1-5.2z"/>
<path d="M157.9 111.9a2.46 2.46 0 0 1 3.3-.2 2.46 2.46 0 0 1 .4 3.3l-4-2.8zM168.4 111.4l1.2 .8-7 9.9-1.2-.8zM171.4 113.5l1.3 .9-7.1 9.9-1.2-.8zM178.1 126.2a4.1 4.1 0 0 1 5.4-.3 4.1 4.1 0 0 1 .9 5.3 5 5 0 0 1-3.5 2.8 4.1 4.1 0 0 1-4.5-5.1 6.8 6.8 0 0 1 1.7-2.7zM179.3 127.1a2.55 2.55 0 0 1 3.5-.1 2.55 2.55 0 0 1 .3 3.4 3.6 3.6 0 0 1-3.2 2.3 2.58 2.58 0 0 1-1.7-4.2zM188 129.4l1.1 .7-.7 1a3.3 3.3 0 0 1 4.4 3l-.1 .6-.4 .8-3.6 5.1-1.2-.9 3.1-4.3a1.94 1.94 0 0 0 .3-2.6 2.21 2.21 0 0 0-3.6 .2l-3.1 4.4-1.2-.9zM197.6 132l1.2 .9-7 9.9-1.2-.9zM198 136.4l1.3 .9-2 7.3 6.1-4.4 1.2 .9-7.8 5.4a6.5 6.5 0 0 1-3.2 1.5l-.9-.3-1-.8 .6-1.3a1.69 1.69 0 0 0 2.7 .4l.7-.4z"/>
</g>
<g font-size="3.7" fill="#f00">
<text x="170.7" y="37.6">6.871V</text>
<text x="259.6" y="40.3">0.238V</text>
<text x="170.7" y="56.3">6.952V</text>
<text x="259.6" y="59">1.743V</text>
<text x="170.7" y="75.9">8.261V</text>
<text x="259.6" y="78.5">3.076V</text>
<text x="171.6" y="96.3">8.843V</text>
<text x="260.5" y="98.1">3.797V</text>
<text x="171.6" y="115">9.535V</text>
<text x="260.5" y="116.8">4.367V</text>
<text x="170.7" y="134.5">10.858V</text>
<text x="259.6" y="137.2">5.775V</text>
<text x="170.7" y="151.4">12.042V</text>
<text x="260.5" y="154.1">5.875V</text>
</g>
<text font-size="3.4" x="6.7" y="198.6" transform="rotate(-90 6.7 198.6)">ECN</text>
<g font-size="2.3">
<text x="12.1" y="183.9">ECN NO.</text>
<text x="25.5" y="183.9">DATE</text>
<text x="37.4" y="184.1">NOTE</text>
<text x="52" y="184.3">DESIGNER</text>
<text x="69" y="184.3">DRAWING</text>
<text x="84" y="184.3">DESIGNED</text>
<text x="101.4" y="184.3">CHECKED</text>
<text x="116.3" y="184.3">APPROVED</text>
<text x="201" y="188.7">MODEL NO.</text>
<text x="133.7" y="192" transform="rotate(-90 133.7 192)">REF. NO.</text>
<text x="71.2" y="201.2">CHUNGHWA PICTURE TUBES CO. LTD</text>
<text x="201" y="201.2">DRAWING</text>
<text x="133.7" y="204.5" transform="rotate(-90 133.7 204.5)">SCALE</text>
</g>
<g font-size="1.6" fill="#f00">
<text x="29" y="9.9">VDDA</text>
<text x="162.2" y="37">Vr7</text>
<text x="252.9" y="37">Vr14</text>
<text x="162.2" y="56.5">Vr6</text>
<text x="252.9" y="56.5">Vr13</text>
<text x="162.2" y="76.1">Vr5</text>
<text x="252.9" y="76.1">Vr12</text>
<text x="162.2" y="95.7">Vr4</text>
<text x="252.3" y="95.7">Vr11</text>
<text x="162.2" y="115.2">Vr3</text>
<text x="252.9" y="115.2">Vr10</text>
<text x="162.2" y="134.8">Vr2</text>
<text x="252.9" y="134.8">Vr9</text>
<text x="162.2" y="154.3">Vr1</text>
<text x="252.9" y="154.3">Vr8</text>
<text x="258.4" y="158.8" transform="rotate(90 258.4 158.8)">Vr[1..14]</text>
<text x="254.7" y="168.6">Vr[1..14]</text>
</g>
<g font-size="1.6" fill="#000080">
<text x="32" y="19.2">R301</text>
<text x="32" y="21">274Ω</text>
<text x="122.7" y="19.2">R310</text>
<text x="122.7" y="21">0Ω</text>
<text x="122.7" y="29.9">R309</text>
<text x="122.7" y="31.6">768Ω</text>
<text x="158.3" y="32.9">VR7</text>
<text x="249" y="32.9">VR14</text>
<text x="32" y="38.8">C301</text>
<text x="32" y="40.9">4.7uF</text>
<text x="122.7" y="44.1">C303</text>
<text x="122.7" y="45.9">0.1uF</text>
<text x="147.6" y="45.9">R308</text>
<text x="147.6" y="47.6">61.9Ω</text>
<text x="213.4" y="45.9">R317</text>
<text x="213.4" y="47.6">182Ω</text>
<text x="224.1" y="44.1">C305</text>
<text x="224.1" y="45.9">0.1uF</text>
<text x="240.1" y="45.9">R316</text>
<text x="240.1" y="47.6">1200Ω</text>
<text x="158.3" y="52.5">VR6</text>
<text x="249" y="52.5">VR13</text>
<text x="147.6" y="65.4">R307</text>
<text x="213.4" y="60.1">R318</text>
<text x="213.4" y="61.9">0Ω</text>
<text x="240.1" y="65.4">R315</text>
<text x="147.6" y="67.2">1020Ω</text>
<text x="240.1" y="67.2">1020Ω</text>
<text x="158.3" y="72">VR5</text>
<text x="249" y="72">VR12</text>
<text x="147.6" y="85">R306</text>
<text x="147.6" y="86.8">453Ω</text>
<text x="240.1" y="85">R314</text>
<text x="240.1" y="86.8">560Ω</text>
<text x="158.3" y="91.6">VR4</text>
<text x="249" y="91.6">VR11</text>
<text x="147.6" y="104.5">R305</text>
<text x="147.6" y="106.3">536Ω</text>
<text x="240.1" y="104.5">R313</text>
<text x="240.1" y="106.3">442Ω</text>
<text x="158.3" y="111.1">VR3</text>
<text x="249" y="111.1">VR10</text>
<text x="147.6" y="125.9">R304</text>
<text x="240.1" y="124.1">R312</text>
<text x="240.1" y="125.9">1100Ω</text>
<text x="147.6" y="127.7">1020Ω</text>
<text x="158.3" y="130.7">VR2</text>
<text x="249" y="130.7">VR9</text>
<text x="90.7" y="141.9">R302</text>
<text x="90.7" y="143.7">0Ω</text>
<text x="147.6" y="143.7">R303</text>
<text x="240.1" y="143.7">R311</text>
<text x="147.6" y="145.4">931Ω</text>
<text x="240.1" y="145.4">76.8Ω</text>
<text x="158.3" y="150.2">VR1</text>
<text x="249" y="150.2">VR8</text>
<text x="133.4" y="161.4">C306</text>
<text x="227.6" y="161.4">C304</text>
<text x="133.4" y="163.2">0.1uF</text>
<text x="227.6" y="163.2">0.1uF</text>
</g>
<g font-size="1.6">
<text x="32" y="22.8">0603</text>
<text x="122.7" y="22.8">0603</text>
<text x="122.7" y="33.4">0603</text>
<text x="31.9" y="43.2">1206</text>
<text x="122.7" y="47.6">0603</text>
<text x="224.1" y="47.6">0603</text>
<text x="147.6" y="49.4">0603</text>
<text x="213.4" y="49.4">0603</text>
<text x="240.1" y="49.4">0603</text>
<text x="213.4" y="63.6">0603</text>
<text x="147.6" y="69">0603</text>
<text x="240.1" y="69">0603</text>
<text x="147.6" y="88.5">0603</text>
<text x="240.1" y="88.5">0603</text>
<text x="147.6" y="108.1">0603</text>
<text x="240.1" y="108.1">0603</text>
<text x="147.6" y="129.4">0603</text>
<text x="240.1" y="127.7">0603</text>
<text x="90.7" y="145.4">0603</text>
<text x="147.6" y="147.2">0603</text>
<text x="240.1" y="147.2">0603</text>
<text x="133.4" y="165">0603</text>
<text x="227.6" y="165">0603</text>
<text x="273.9" y="198.8">SHEET:</text>
</g>
<g font-size="1.3">
<text x="38.1" y="1.3">4</text>
<text x="110.7" y="1.3">3</text>
<text x="183.3" y="1.3">2</text>
<text x="255.8" y="1.3">1</text>
<text x=".5" y="28.4">4</text>
<text x="292.6" y="28.4">4</text>
<text x=".5" y="79.5">3</text>
<text x="292.6" y="79.5">3</text>
<text x=".5" y="130.6">2</text>
<text x="292.6" y="130.6">2</text>
<text x=".5" y="181.7">1</text>
<text x="292.6" y="181.7">1</text>
<text x="38.1" y="207.4">4</text>
<text x="110.7" y="207.4">3</text>
<text x="183.3" y="207.4">2</text>
<text x="255.8" y="207.4">1</text>
</g>
</svg>
